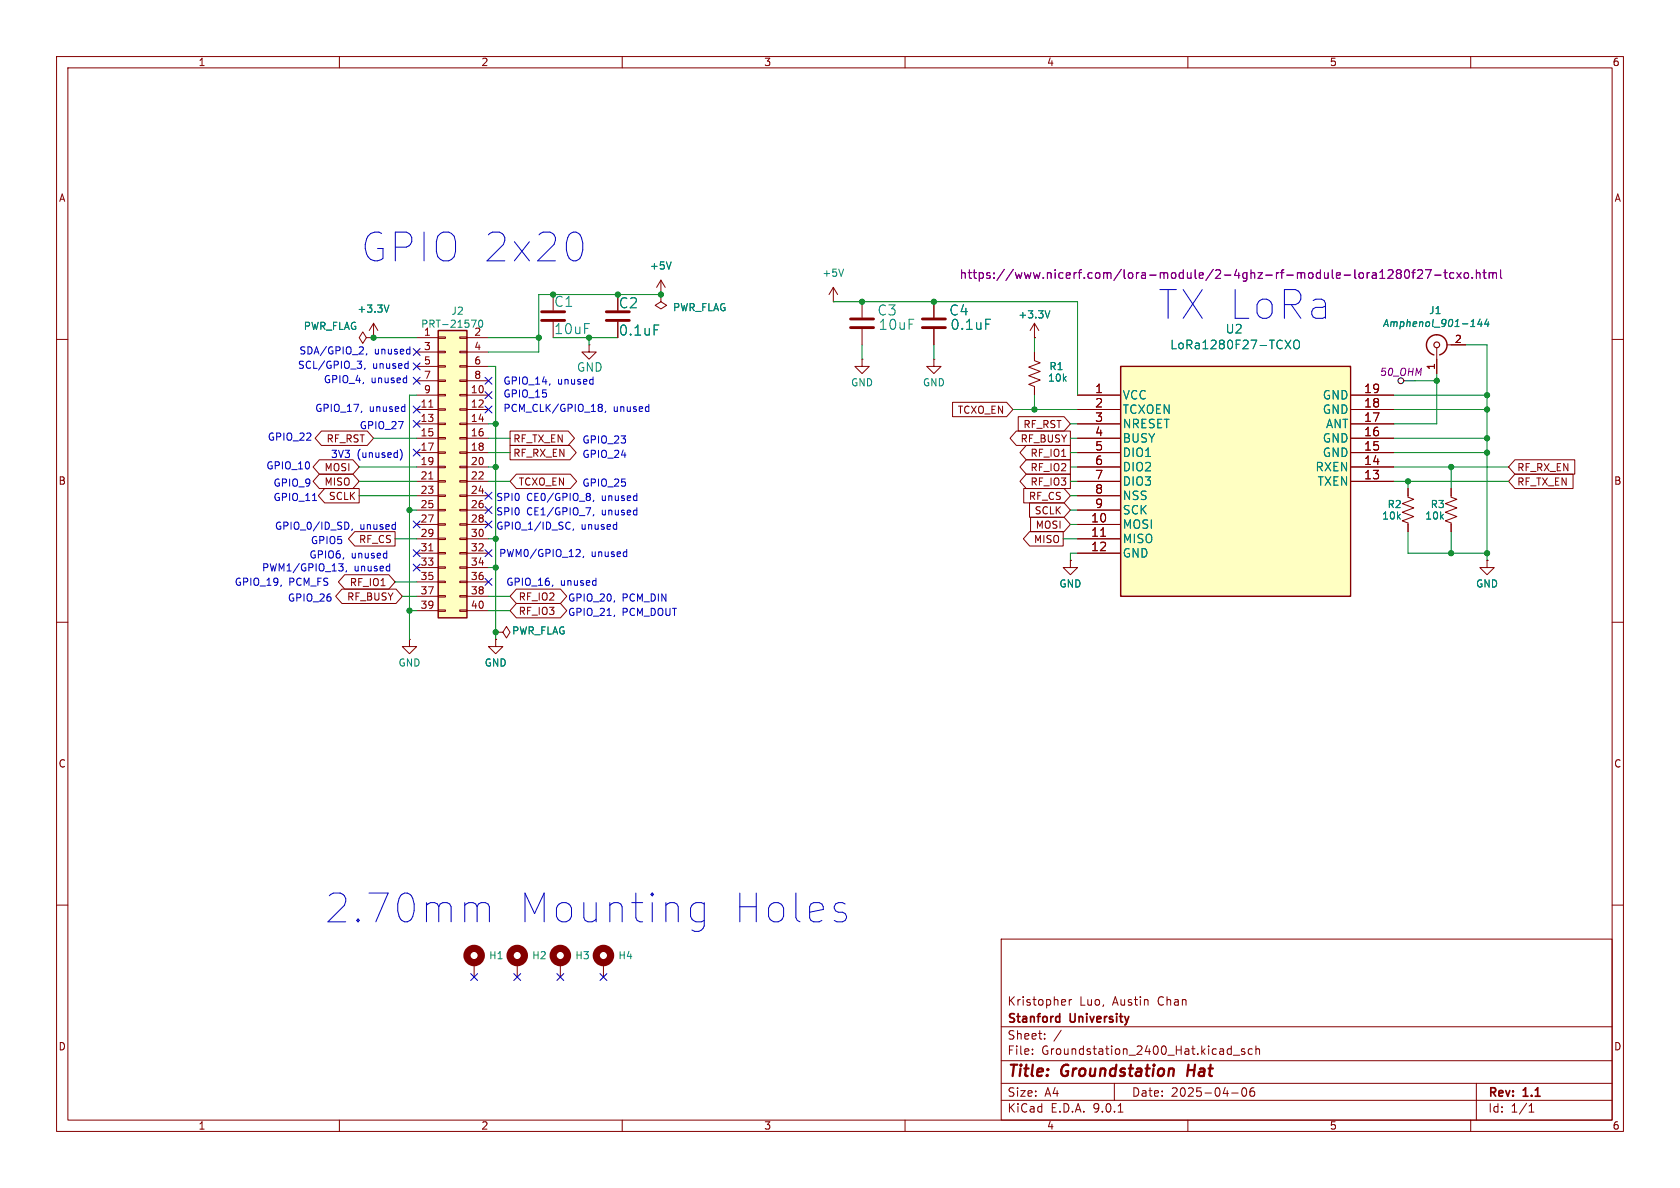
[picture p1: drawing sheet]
<svg xmlns="http://www.w3.org/2000/svg" width="297mm" height="210mm" viewBox="0 0 297 210" stroke-linecap="round" stroke-linejoin="round" font-family="sans-serif">
<path d="M0 0h297v210h-297z" fill="#fff" stroke="#fff" stroke-width=".18"/>
<g fill="none" stroke="#840000" stroke-width=".18">
<path d="M10 10h277v190h-277zM12 12h273v186h-273zM60 10v2M110 10v2M160 10v2M210 10v2M260 10v2M116.8 52.1v1.2l1.1 .7-1.1 .6-1-.6 1-.7M116.8 52.1h.1M116.8 49.5l-.7 1.3M116.8 49.5l.8 1.3M116.8 49.5v2.6"/>
<path d="M147.3 53.3h.1M147.3 50.8l-.7 1.3M147.3 50.8l.8 1.3M147.3 50.8v2.5M165.1 53.3v2.8M165.1 58.2v2.8M10 60h2M104.1 61v1.2h1.3l-1.3 1.3-1.2-1.3h1.2M104.1 61h.1M254 61.5v4.5M255.8 61h3.3M285 60h2"/>
<path d="M189.2 99.1v1.2h1.3l-1.3 1.3-1.2-1.3h1.2M189.2 99.1h.1M10 110h2M285 110h2M10 160h2M83.8 170.2v2.5M177 166h108v32h-108zM188.2 176.7l.2 .4-.7 .1M188.3 177.6l-.1 .1M189 176.7v1M189.5 176.7l-.3 .1-.2 .2M285 160h2"/>
<path d="M60 198v2M110 198v2M160 198v2M177 194.5h108M177 191.5h108M177 187.5h108M177 181.5h108M182.5 186.3v.1M182.5 185.5v.1M184.7 183.6v.1M184.7 182.8v.1M187.6 182.1l-1.3 2"/>
<path d="M197 191.5v3M197.7 196.6h.8M210 198v2M217.7 193.2h1.2M218 186.5h1.2M219.7 192.4l.2-.1a.81 .81 0 0 1 .6 .6 .81 .81 0 0 1-.3 .8l-.2 .1a.81 .81 0 0 1-.3-1.4zM220 185.5l-.3-.1-.2 .2v.2l.5 .2v.3h-.5M221.4 185.5l-.4-.1-.3 .3v.4l.1 .2h.6M221.7 192.3a.59 .59 0 0 0-.7 .6v.6l.1 .2 .4 .1 .2-.1 .1-.5-.1-.3h-.5l-.2 .3M222 185.5l.2-.1 .4 .1 .1 .9M222 184.9v1.5M260 198v2"/>
<path d="M261 191.5v6.5M270.3 196.6h.9M270.3 195.5l.4-.4v1.5"/>
</g>
<path d="M210.1 188.2l-.2 2" fill="none" stroke="#840000" stroke-width=".4"/>
<path d="M186.9 179.7l.4 .1M187.3 179.2v1.5M187.3 180.6l-.4 .1" fill="none" stroke="#840000" stroke-width=".3"/>
<circle cx="83.8" cy="168.9" r="1.27" fill="none" stroke="#840000" stroke-width="1.3"/>
<path d="M254.5 62.7a1.81 1.81 0 0 0 1-2.8 1.81 1.81 0 0 0-3 .1 1.81 1.81 0 0 0 1 2.7" fill="none" stroke="#840000" stroke-width=".25"/>
<circle cx="254" cy="61" r=".51" fill="none" stroke="#840000" stroke-width=".2"/>
<path d="M118.7 46.3l-.5 1.3M149.1 47.6l-.4 1.2M174.3 56.4h.8M260 57.7h.7M260.4 56.6l.1-.1-.1 1.2M261.7 56.4l-.4 .9h.7M261.9 56.9l-.1 .8M262.9 56.4l-.4 .9h.7M263.1 56.9l-.1 .8" fill="none" stroke="#008484" stroke-width=".18"/>
<path d="M163.1 56.4h4M163.1 57.9h4" fill="none" stroke="#840000" stroke-width=".51"/>
<path d="M77.5 58.4h5v50.8h-5z" fill="#ffffc2"/>
<path d="M77.5 58.4h5v50.8h-5z" fill="none" stroke="#840000" stroke-width=".25"/>
<g fill="none" stroke="#840000" stroke-width=".18">
<path d="M64.8 59.7l-.7-1-.6 1 .6 1 .7-1h1.2M66 59.7h.1M66 57.2l-.7 1.2M66 57.2l.8 1.2M66 57.2v2.5M73.7 59.7h3.8M77.5 59.6h1.2v.2h-1.2zM81.3 59.6h1.2v.2h-1.2zM82.5 59.7h3.9M152.4 53.3v2.8M152.4 58.2v2.8M182.9 59.7h.1"/>
<path d="M182.9 57.2v2.5M182.9 57.2l-.8 1.2M182.9 57.2l.7 1.2M73.7 62.2h3.8M73.7 64.8h3.8M73.7 67.3h3.8M73.7 69.9h3.8M73.7 72.4h3.8M73.7 74.9h3.8M73.7 77.5h3.8M75.8 72h.7M77.5 62.1h1.2v.3h-1.2z"/>
<path d="M77.5 64.6h1.2v.3h-1.2zM77.5 67.2h1.2v.2h-1.2zM77.5 69.7h1.2v.3h-1.2zM77.5 72.3h1.2v.2h-1.2zM77.5 74.8h1.2v.3h-1.2zM77.5 77.3h1.2v.3h-1.2zM77.5 79.9h1.2v.2h-1.2zM81.3 62.1h1.2v.3h-1.2zM81.3 64.6h1.2v.3h-1.2zM81.3 67.2h1.2v.2h-1.2zM81.3 69.7h1.2v.3h-1.2zM81.3 72.3h1.2v.2h-1.2z"/>
<path d="M81.3 74.8h1.2v.3h-1.2zM81.3 77.3h1.2v.3h-1.2zM81.3 79.9h1.2v.2h-1.2zM82.5 62.2h3.9M82.5 64.8h3.9M82.5 67.3h3.9M82.5 69.9h3.9M82.5 72.4h3.9M82.5 74.9h3.9M82.5 77.5h3.9M165.1 63.5v1.3h1.3l-1.3 1.2-1.3-1.2h1.3M165.1 63.5h.1"/>
<path d="M182.9 62.2v1.6l1 .3-2 .8 2 .8-2 .7 2 .8-2 .7 1 .4v1.6M73.7 80h3.8M73.7 82.6h3.8M73.7 85.1h3.8M73.7 87.6h3.8M73.7 90.2h3.8M73.7 92.7h3.8M73.7 95.3h3.8M73.7 97.8h3.8M75.8 84.7h.7M75.8 97.4h.7M77.5 82.4h1.2v.3h-1.2z"/>
<path d="M77.5 85h1.2v.2h-1.2zM77.5 87.5h1.2v.3h-1.2zM77.5 90h1.2v.3h-1.2zM77.5 92.6h1.2v.2h-1.2zM77.5 95.1h1.2v.3h-1.2zM77.5 97.7h1.2v.2h-1.2zM81.3 82.4h1.2v.3h-1.2zM81.3 85h1.2v.2h-1.2zM81.3 87.5h1.2v.3h-1.2zM81.3 90h1.2v.3h-1.2zM81.3 92.6h1.2v.2h-1.2zM81.3 95.1h1.2v.3h-1.2z"/>
<path d="M81.3 97.7h1.2v.2h-1.2zM82.5 80h3.9M82.5 82.6h3.9M82.5 85.1h3.9M82.5 87.6h3.9M82.5 90.2h3.9M82.5 92.7h3.9M82.5 95.3h3.9M82.5 97.8h3.9M256.5 86.4v1.5l1.1 .4-2.1 .7 2.1 .8-2.1 .8 2.1 .7-2.1 .8 1 .4v1.5M72.4 113v1.3h1.3l-1.3 1.3-1.3-1.3h1.3M72.4 113h.1"/>
<path d="M73.7 100.3h3.8M73.7 102.9h3.8M73.7 105.4h3.8M73.7 108h3.8M77.5 100.2h1.2v.3h-1.2zM77.5 102.7h1.2v.3h-1.2zM77.5 105.3h1.2v.2h-1.2zM77.5 107.8h1.2v.3h-1.2zM81.3 100.2h1.2v.3h-1.2zM81.3 102.7h1.2v.3h-1.2zM81.3 105.3h1.2v.2h-1.2zM81.3 107.8h1.2v.3h-1.2z"/>
<path d="M82.5 100.3h3.9M82.5 102.9h3.9M82.5 105.4h3.9M82.5 108h3.9M87.6 111.8h1.3l.6-1.1 .7 1.1-.7 1-.6-1M87.6 111.8h.1M91.4 170.2v2.5M106.7 170.2v2.5"/>
</g>
<path d="M68.8 53.9l-.5 1.3M83.3 56.6h.9l-.6 1.3M84.7 57.6l-.1-.5 .1-.4 .2-.1a.69 .69 0 0 1 .3 1.1M115.6 57.5h.9M185.6 54.9l-.4 1.3" fill="none" stroke="#008484" stroke-width=".18"/>
<path d="M95.8 55.1h4M95.8 56.6h4M107.2 55.1h4.1M107.2 56.6h4.1M150.4 56.4h4M150.4 57.9h4" fill="none" stroke="#840000" stroke-width=".51"/>
<g fill="none" stroke="#840000" stroke-width="1.3">
<circle cx="91.4" cy="168.9" r="1.27"/>
<circle cx="106.7" cy="168.9" r="1.27"/>
</g>
<path d="M198.1 64.8h40.7v40.6h-40.7z" fill="#ffffc2"/>
<path d="M198.1 64.8h40.7v40.6h-40.7z" fill="none" stroke="#840000" stroke-width=".25"/>
<g fill="none" stroke="#840000" stroke-width=".18">
<path d="M66 59.7h.1M116.8 52.1h.1M165.1 53.3v2.8M165.1 58.2v2.8M182.9 59.7h.1M56.8 76.2h8.1l1.1 1.3-1.1 1.2h-8.1l-1.1-1.2zM90.2 78.7h10.6l1.1 1.3-1.1 1.3h-10.6zM90.2 76.2h10.3l1.1 1.3-1.1 1.2h-10.3zM152.4 63.5v1.3h1.3l-1.3 1.2-1.3-1.2h1.3M152.4 63.5h.1M168.4 71.1h9.6l1.1 1.3-1.1 1.3h-9.6zM179.7 76.2h9.5v2.5h-9.5l-1.1-1.2z"/>
<path d="M180 73.7h8.1l1.1 1.2-1.1 1.3h-8.1zM181.4 78.7h7.8v2.6h-7.8l-1.1-1.3zM182.9 62.2v1.3M182.9 68.6v1.3M190.5 74.9h7.6M190.5 69.9h7.6M190.5 72.4h7.6M190.5 77.5h7.6M238.8 74.9h7.6M238.8 69.9h7.6M238.8 72.4h7.6M238.8 77.5h7.6"/>
<path d="M254 63.5v2.5M256.5 61h2.6M56.5 83.8h5.9l1.1 1.3-1.1 1.3h-5.9l-1.2-1.3zM56.5 81.3h5.9l1.1 1.3-1.1 1.2h-5.9l-1.2-1.2zM57.4 86.4h6.1v2.5h-6.1l-1.1-1.3zM62.7 94h7.1v2.5h-7.1l-1.1-1.2zM91.3 83.8h9.5l1.2 1.3-1.2 1.3h-9.5l-1.1-1.3zM181 86.4h7.1l1.1 1.2-1.1 1.3h-7.1zM181.4 83.8h7.8v2.6h-7.8l-1.1-1.3zM181.4 81.3h7.8v2.5h-7.8l-1.1-1.2zM182 88.9h6.1l1.1 1.3-1.1 1.2h-6.1zM182 94h6v2.5h-6l-1.1-1.2z"/>
<path d="M182.2 91.4h5.9l1.1 1.3-1.1 1.3h-5.9zM189.2 99.1h.1M190.5 80h7.6M190.5 82.6h7.6M190.5 85.1h7.6M190.5 87.6h7.6M190.5 90.2h7.6M190.5 92.7h7.6M190.5 95.3h7.6M190.5 97.8h7.6M194.6 94.8h.9M238.8 80h7.6"/>
<path d="M238.8 82.6h7.6M238.8 85.1h7.6M248.9 86.4v1.5l1 .4-2 .7 2 .8-2 .8 2 .7-2 .8 1 .4v1.5M256.5 86.4v1.2M256.5 92.7v1.3M262.9 99.1v1.2h1.3l-1.3 1.3-1.3-1.3h1.3M262.9 99.1h.1M267.8 81.3h10.6v2.5h-10.6l-1.1-1.2zM267.8 83.8h10.3v2.6h-10.3l-1.1-1.3zM60.4 104.1h9.6l1.1 1.3-1.1 1.3h-9.6l-1.1-1.3zM60.9 101.6h7.8l1.1 1.3-1.1 1.2h-7.8l-1.1-1.2zM87.6 113v1.3h1.3l-1.3 1.3-1.2-1.3h1.2"/>
<path d="M87.6 113h.1M87.6 111.8h.1M91.3 106.7h7.8l1.1 1.3-1.1 1.2h-7.8l-1.1-1.2zM91.3 104.1h7.8l1.1 1.3-1.1 1.3h-7.8l-1.1-1.3zM99.1 170.2v2.5"/>
</g>
<g fill="none" stroke="#008484" stroke-width=".18">
<path d="M68.8 53.9l-.5 1.3M115.6 57.5h.9M118.7 46.3l-.5 1.3M174.3 56.4h.8M185.6 54.9l-.4 1.3M260 57.7h.7M260.4 56.6l.1-.1-.1 1.2M261.7 56.4l-.4 .9h.7M261.9 56.9l-.1 .8M262.9 56.4l-.4 .9h.7M263.1 56.9l-.1 .8M227.2 60.1l1 1.6"/>
<path d="M228.2 60.1l-1 1.6M228.8 60.4a.51 .51 0 0 1 .6-.3 .51 .51 0 0 1 .3 .5v.5a.51 .51 0 0 1-.5 .6 .51 .51 0 0 1-.5-.6z"/>
</g>
<g fill="none" stroke="#840084" stroke-width=".18">
<path d="M241.7 48.2v1M242.1 48.2l-.3 .1-.1 .2M242.6 48.3h.6l.1 .9M243.3 48.6h-.5a.3 .3 0 0 0-.2 .3 .3 .3 0 0 0 .2 .3l.5-.1M243.9 49.2h.9M243.9 48.1l.5-.4v1.5M245.4 47.8l.6-.1 .2 .1 .1 .3-1 1.1h1M247.1 48.3l-.2 .3v.5l.2 .1 .5-.1 .1-.2v-.4l-.3-.2M247.1 48.3l-.2-.3 .2-.3 .5 .1 .1 .2-.3 .3M247.1 48.3h.3M248.4 47.8l.3-.1a.83 .83 0 0 1 .6 .6 .83 .83 0 0 1-.3 .8l-.2 .1a.82 .82 0 0 1-.4-1.4zM249.6 48.2h.6"/>
<path d="M250.2 47.7l-.4 .2v1.3M250.6 47.8l.6-.1 .2 .1 .1 .3-.9 1.1h.9M252 47.7h1l-.6 1.5M253.6 48.6h1.2M255.3 48.2h.6M255.5 47.7v1.3l.4 .2M257 48.3l-.4-.1-.3 .3v.4l.1 .2h.6M257.5 48.2l.8 1M258.3 48.2l-.8 1M259 48.3l.3-.1 .3 .3v.4l-.3 .3-.3-.1-.2-.2v-.4zM260.3 49.1v.1M261 48.3l.2-.1 .4 .1 .1 .9"/>
<path d="M261 47.7v1.5M262.2 48.2h.5M262.4 47.7v1.3l.3 .2M263.3 48.3l.4-.1 .2 .2M263.3 48.2v1M263.9 48.4l.2-.2 .4 .1 .1 .9M263.9 48.4v.8M265.3 47.7v1.3l.2 .2"/>
</g>
<circle cx="99.1" cy="168.9" r="1.27" fill="none" stroke="#840000" stroke-width="1.3"/>
<circle cx="247.7" cy="67.3" r=".51" fill="none" stroke="#000" stroke-width=".18"/>
<g fill="none" stroke="#008400" stroke-width=".18">
<path d="M66 59.7h7.7M86.4 59.7h8.8M97.8 59.7h11.4M104.1 59.7v1.3M116.8 52.1h-21.6v10.1h-8.8M147.3 53.3h43.2v16.6M182.9 59.7v2.5M66 77.5h7.7M73.7 69.9h-1.3v43.1M86.4 64.8h1.2v48.2M86.4 77.5h3.8M86.4 74.9h1.2"/>
<path d="M152.4 61v2.5M165.1 61v2.5M179.1 72.4h11.4M182.9 69.9v2.5M189.2 77.5h1.3M189.2 74.9h1.3M246.4 72.4h16.5M246.4 77.5h16.5M246.4 69.9h16.5M250.2 67.3h3.8M254 66v8.9h-7.6M259.1 61h3.8v38.1"/>
<path d="M63.5 85.1h10.2M63.5 82.6h10.2M63.5 87.6h10.2M69.8 95.3h3.9M72.4 90.2h1.3M86.4 85.1h3.8M86.4 80h3.8M86.4 95.3h1.2M86.4 82.6h1.2M188 95.3h2.5M189.2 85.1h1.3M189.2 80h1.3"/>
<path d="M189.2 82.6h1.3M189.2 90.2h1.3M189.2 87.6h1.3M189.2 92.7h1.3M190.5 97.8h-1.3v1.3M246.4 85.1h20.3M246.4 80h16.5M246.4 82.6h20.3M248.9 94v3.8h14M248.9 85.1v1.3M256.5 82.6v3.8M256.5 94v3.8"/>
<path d="M69.8 102.9h3.9M71.1 105.4h2.6M72.4 108h1.3M86.4 105.4h3.8M86.4 108h3.8M86.4 100.3h1.2"/>
</g>
<g fill="none" stroke="#000084" stroke-width=".18">
<path d="M73.1 79.4l1.2 1.2M73.1 66.7l1.2 1.2M73.1 71.8l1.2 1.2M73.1 64.2l1.2 1.2M73.1 61.6l1.2 1.2M73.1 74.3l1.2 1.2M74.3 79.4l-1.2 1.2M74.3 66.7l-1.2 1.2M74.3 71.8l-1.2 1.2M74.3 64.2l-1.2 1.2M74.3 61.6l-1.2 1.2M74.3 74.3l-1.2 1.2"/>
<path d="M85.8 71.8l1.2 1.2M85.8 69.2l1.2 1.3M85.8 66.7l1.2 1.2M87 66.7l-1.2 1.2M87 71.8l-1.2 1.2M87 69.2l-1.2 1.3M73.1 92.1l1.2 1.2M73.1 99.7l1.2 1.2M73.1 97.2l1.2 1.2M74.3 92.1l-1.2 1.2M74.3 99.7l-1.2 1.2M74.3 97.2l-1.2 1.2"/>
<path d="M85.8 87l1.2 1.2M85.8 92.1l1.2 1.2M85.8 89.6l1.2 1.2M85.8 97.2l1.2 1.2M87 92.1l-1.2 1.2M87 89.6l-1.2 1.2M87 87l-1.2 1.2M87 97.2l-1.2 1.2M85.8 102.3l1.2 1.2M87 102.3l-1.2 1.2M83.2 172.1l1.2 1.2M84.4 172.1l-1.2 1.2"/>
<path d="M90.8 172.1l1.2 1.2M92 172.1l-1.2 1.2M98.5 172.1l1.2 1.2M99.7 172.1l-1.2 1.2M106.1 172.1l1.2 1.2M107.3 172.1l-1.2 1.2"/>
</g>
<g fill="none" stroke="#0000c2" stroke-width=".18">
<path d="M101.8 41a1.86 1.86 0 0 1 1.2 2 3.3 3.3 0 0 1-.7 2.9l-.5 .2M63.1 63.8h.8l-.4 .5M63.8 64.4l.1 .2-.1 .5M64.5 65.1l-.1 .2M64.8 62.5l-.1 .3M70.7 79.4a1.46 1.46 0 0 1 0 2M106 71.5h.2l.3 .2-.3 .3M106 72h.2M106.2 72l.3 .3v.2l-.1 .2h-.4M107.1 72.7l-.1 .2M55.3 88.5h.7M60.7 99.7l-.5 .4 .4 .2 .1 .4-.3 .2h-.3"/>
<path d="M61.6 92.5l.1 .3-.1 .6M62.3 93.5l-.1 .2M100.6 92.3l.2 .1M100.8 93.4l-.2 .2M101.4 93.5l-.1 .2M102 97.1l.4 .1 .2 .3-.8 .9h.8M103.2 98.3l-.1 .3M103.6 89.8h.8l-.5 1.2M105 88.4l-.2 .3M105 91l-.2 .2M61.3 100.9l-.2 .2M84.6 159.8l.5-.2h.7l.5 .2 .2 .5v2.7"/>
<path d="M124.5 159.8l-.5-.2h-1l-.4 .2-.5 .7M124.5 159.6v4.1a1.38 1.38 0 0 1-2.2 .7M148.2 159.6h.7l.5 .2M122.1 162l.5 .7 .4 .3h1l.5-.3M148.2 161.3h.7l.5 .2 .3 .7-.3 .5-.5 .3h-.9"/>
</g>
<g fill="#008400" stroke="#008400" stroke-width=".18">
<circle cx="97.8" cy="52.1" r=".46"/>
<circle cx="109.2" cy="52.1" r=".46"/>
<circle cx="104.1" cy="59.7" r=".46"/>
<circle cx="95.2" cy="59.7" r=".46"/>
<circle cx="182.9" cy="72.4" r=".46"/>
<circle cx="165.1" cy="53.3" r=".46"/>
<circle cx="152.4" cy="53.3" r=".46"/>
<circle cx="87.6" cy="111.8" r=".46"/>
<circle cx="72.4" cy="108" r=".46"/>
<circle cx="248.9" cy="85.1" r=".46"/>
<circle cx="254" cy="67.3" r=".46"/>
<circle cx="66" cy="59.7" r=".46"/>
<circle cx="87.6" cy="74.9" r=".46"/>
<circle cx="256.5" cy="97.8" r=".46"/>
<circle cx="262.9" cy="97.8" r=".46"/>
<circle cx="262.9" cy="77.5" r=".46"/>
<circle cx="262.9" cy="69.9" r=".46"/>
<circle cx="262.9" cy="72.4" r=".46"/>
<circle cx="256.5" cy="82.6" r=".46"/>
<circle cx="262.9" cy="80" r=".46"/>
<circle cx="87.6" cy="95.3" r=".46"/>
<circle cx="87.6" cy="82.6" r=".46"/>
<circle cx="116.8" cy="52.1" r=".46"/>
<circle cx="72.4" cy="90.2" r=".46"/>
<circle cx="87.6" cy="100.3" r=".46"/>
</g>
<g font-size="7.1" fill="#0000c2">
<text x="63.5" y="46.7">GPIO 2x20</text>
<text x="204.5" y="56.9">TX LoRa</text>
<text x="57.1" y="163.6">2.70mm</text>
<text x="90.9" y="163.6">Mounting</text>
<text x="128.4" y="163.6">Holes</text>
</g>
<g font-size="2.8" fill="#840000">
<text x="178" y="190.9">Title:</text>
<text x="187.7" y="190.9">Groundstation</text>
<text x="210.7" y="190.9">Hat</text>
</g>
<g font-size="2.5" fill="#008484">
<text x="97.9" y="54.5">C1</text>
<text x="97.9" y="59.3">10uF</text>
<text x="155" y="56">C3</text>
<text x="155.2" y="58.5">10uF</text>
<text x="167.7" y="56">C4</text>
<text x="167.9" y="58.5">0.1uF</text>
</g>
<g font-size="2.5" fill="#840000">
<text x="109.3" y="54.7">C2</text>
<text x="109.3" y="59.5">0.1uF</text>
</g>
<text font-size="2.1" fill="#840084" x="169.6" y="49.5">https://www.nicerf.com/lora-module/2-4ghz-rf-module-lora1280f27-tcxo.html</text>
<g font-size="2.1" fill="#008484">
<text x="216.6" y="59.2">U2</text>
<text x="101.9" y="65.9">GND</text>
<text x="206.8" y="62">LoRa1280F27-TCXO</text>
<text x="198.4" y="70.8">VCC</text>
<text x="233.8" y="70.8">GND</text>
<text x="198.4" y="73.4">TCXOEN</text>
<text x="198.4" y="75.9">NRESET</text>
<text x="233.8" y="73.4">GND</text>
<text x="234.4" y="75.9">ANT</text>
<text x="198.4" y="78.4">BUSY</text>
<text x="198.4" y="81">DIO1</text>
<text x="198.4" y="83.5">DIO2</text>
<text x="232.5" y="83.5">RXEN</text>
<text x="233.8" y="78.4">GND</text>
<text x="233.8" y="81">GND</text>
<text x="198.4" y="86.1">DIO3</text>
<text x="198.4" y="88.6">NSS</text>
<text x="232.9" y="86.1">TXEN</text>
<text x="198.4" y="91.1">SCK</text>
<text x="198.4" y="93.7">MOSI</text>
<text x="198.4" y="96.2">MISO</text>
<text x="198.4" y="98.8">GND</text>
</g>
<g font-size="2.1" fill="#840000">
<text x="193.5" y="69.6">1</text>
<text x="241.1" y="69.6">19</text>
<text x="193.5" y="72.1">2</text>
<text x="193.5" y="74.7">3</text>
<text x="193.5" y="77.2">4</text>
<text x="241.1" y="74.7">17</text>
<text x="241.1" y="72.1">18</text>
<text x="241.1" y="77.2">16</text>
<text x="193.5" y="79.8">5</text>
<text x="193.5" y="82.3">6</text>
<text x="241.1" y="79.8">15</text>
<text x="241.1" y="82.3">14</text>
<text x="193.5" y="84.8">7</text>
<text x="193.5" y="87.4">8</text>
<text x="193.5" y="89.9">9</text>
<text x="241.1" y="84.8">13</text>
<text x="192.8" y="92.5">10</text>
<text x="192.8" y="95">11</text>
<text x="192.8" y="97.5">12</text>
<text x="178" y="178">Kristopher</text>
<text x="190.8" y="178">Luo,</text>
<text x="196.7" y="178">Austin</text>
<text x="204.8" y="178">Chan</text>
<text x="178" y="184">Sheet:</text>
<text x="178" y="181.2">Stanford</text>
<text x="189.2" y="181.2">University</text>
<text x="178" y="186.7">File:</text>
<text x="184.1" y="186.7">Groundstation_2400_Hat.kicad_sch</text>
<text x="178" y="196.9">KiCad</text>
<text x="178" y="194.1">Size:</text>
<text x="184.7" y="194.1">A4</text>
<text x="185.7" y="196.9">E.D.A.</text>
<text x="193.3" y="196.9">9.0.1</text>
<text x="200" y="194.1">Date:</text>
<text x="207" y="194.1">2025-04-06</text>
<text x="263" y="194.3">Rev:</text>
<text x="263" y="196.9">Id:</text>
<text x="267.1" y="196.9">1/1</text>
<text x="269.4" y="194.3">1.1</text>
</g>
<g font-size="1.8" fill="#840000">
<text x="35" y="11.9">1</text>
<text x="85" y="11.9">2</text>
<text x="135" y="11.9">3</text>
<text x="185" y="11.9">4</text>
<text x="235" y="11.9">5</text>
<text x="285" y="11.9">6</text>
<text x="10.3" y="35.9">A</text>
<text x="285.3" y="35.9">A</text>
<text x="74.9" y="59.4">1</text>
<text x="74.9" y="62">3</text>
<text x="74.9" y="64.5">5</text>
<text x="83.7" y="62">4</text>
<text x="83.7" y="64.5">6</text>
<text x="253.7" y="65.5" transform="rotate(-90 253.7 65.5)">1</text>
<text x="257.1" y="60.7">2</text>
<text x="74.9" y="67.1">7</text>
<text x="74.9" y="69.6">9</text>
<text x="83.1" y="69.6">10</text>
<text x="83.7" y="67.1">8</text>
<text x="74.3" y="72.1">11</text>
<text x="74.3" y="74.7">13</text>
<text x="74.3" y="77.2">15</text>
<text x="83.1" y="72.1">12</text>
<text x="83.1" y="74.7">14</text>
<text x="83.1" y="77.2">16</text>
<text x="169.2" y="73.3">TCXO_EN</text>
<text x="180.8" y="75.9">RF_RST</text>
<text x="57.3" y="83.5">MOSI</text>
<text x="57.6" y="78.4">RF_RST</text>
<text x="74.3" y="79.8">17</text>
<text x="74.3" y="82.3">19</text>
<text x="83.1" y="79.8">18</text>
<text x="83.1" y="82.3">20</text>
<text x="90.6" y="81">RF_RX_EN</text>
<text x="90.6" y="78.4">RF_TX_EN</text>
<text x="180.3" y="78.4">RF_BUSY</text>
<text x="182.1" y="83.5">RF_IO2</text>
<text x="182.1" y="81">RF_IO1</text>
<text x="268.1" y="83.5">RF_RX_EN</text>
<text x="10.3" y="85.9">B</text>
<text x="57.3" y="86">MISO</text>
<text x="58" y="88.6">SCLK</text>
<text x="74.3" y="84.8">21</text>
<text x="74.3" y="87.4">23</text>
<text x="74.3" y="89.9">25</text>
<text x="83.1" y="84.8">22</text>
<text x="83.1" y="87.4">24</text>
<text x="83.1" y="89.9">26</text>
<text x="91.6" y="86">TCXO_EN</text>
<text x="181.8" y="88.6">RF_CS</text>
<text x="182.1" y="86">RF_IO3</text>
<text x="268.1" y="86">RF_TX_EN</text>
<text x="285.3" y="85.9">B</text>
<text x="74.3" y="92.5">27</text>
<text x="74.3" y="95">29</text>
<text x="83.1" y="92.5">28</text>
<text x="83.1" y="95">30</text>
<text x="182.8" y="91.1">SCLK</text>
<text x="183" y="93.7">MOSI</text>
<text x="63.4" y="96.2">RF_CS</text>
<text x="74.3" y="97.5">31</text>
<text x="74.3" y="100.1">33</text>
<text x="83.1" y="97.5">32</text>
<text x="83.1" y="100.1">34</text>
<text x="182.7" y="96.2">MISO</text>
<text x="61.3" y="106.4">RF_BUSY</text>
<text x="61.7" y="103.8">RF_IO1</text>
<text x="74.3" y="102.6">35</text>
<text x="74.3" y="105.2">37</text>
<text x="74.3" y="107.7">39</text>
<text x="83.1" y="102.6">36</text>
<text x="83.1" y="105.2">38</text>
<text x="83.1" y="107.7">40</text>
<text x="91.6" y="106.4">RF_IO2</text>
<text x="91.6" y="108.9">RF_IO3</text>
<text x="10.3" y="135.9">C</text>
<text x="285.3" y="135.9">C</text>
<text x="10.3" y="185.9">D</text>
<text x="285.3" y="185.9">D</text>
<text x="35" y="199.9">1</text>
<text x="85" y="199.9">2</text>
<text x="135" y="199.9">3</text>
<text x="185" y="199.9">4</text>
<text x="235" y="199.9">5</text>
<text x="285" y="199.9">6</text>
</g>
<g font-size="1.8" fill="#008484">
<text x="114.8" y="47.9">+5V</text>
<text x="145.3" y="49.1">+5V</text>
<text x="53.6" y="58.5">PWR_FLAG</text>
<text x="63.1" y="55.5">+3.3V</text>
<text x="74.3" y="58.1">PRT-21570</text>
<text x="79.7" y="55.8">J2</text>
<text x="83.7" y="59.4">2</text>
<text x="118.9" y="55.2">PWR_FLAG</text>
<text x="179.9" y="56.5">+3.3V</text>
<text x="244.4" y="58">Amphenol_901-144</text>
<text x="252.6" y="55.7">J1</text>
<text x="185.4" y="65.6">R1</text>
<text x="150.4" y="68.5">GND</text>
<text x="163.1" y="68.5">GND</text>
<text x="185.2" y="67.7">10k</text>
<text x="244.2" y="92">10k</text>
<text x="245.2" y="90">R2</text>
<text x="251.9" y="92">10k</text>
<text x="252.8" y="90">R3</text>
<text x="187.2" y="104.1">GND</text>
<text x="260.9" y="104.1">GND</text>
<text x="90.4" y="112.4">PWR_FLAG</text>
<text x="70.4" y="118">GND</text>
<text x="85.6" y="118">GND</text>
<text x="86.4" y="169.8">H1</text>
<text x="94" y="169.8">H2</text>
<text x="101.6" y="169.8">H3</text>
<text x="109.2" y="169.8">H4</text>
</g>
<g font-size="1.8" fill="#0000c2">
<text x="52.6" y="65.3">SCL/GPIO_3,</text>
<text x="52.8" y="62.7">SDA/GPIO_2,</text>
<text x="65.8" y="65.3">unused</text>
<text x="66.2" y="62.7">unused</text>
<text x="57.1" y="67.8">GPIO_4,</text>
<text x="65.6" y="67.8">unused</text>
<text x="88.9" y="70.4">GPIO_15</text>
<text x="88.9" y="68.1">GPIO_14,</text>
<text x="98.5" y="68.1">unused</text>
<text x="47.2" y="78">GPIO_22</text>
<text x="55.6" y="72.9">GPIO_17,</text>
<text x="63.5" y="76">GPIO_27</text>
<text x="65.3" y="72.9">unused</text>
<text x="88.9" y="72.9">PCM_CLK/GPIO_18,</text>
<text x="108.4" y="72.9">unused</text>
<text x="47" y="83.1">GPIO_10</text>
<text x="58.4" y="81">3V3</text>
<text x="63.1" y="81">(unused)</text>
<text x="102.9" y="81">GPIO_24</text>
<text x="102.9" y="78.5">GPIO_23</text>
<text x="48.3" y="88.7">GPIO_11</text>
<text x="48.3" y="86.1">GPIO_9</text>
<text x="87.6" y="88.7">SPI0</text>
<text x="93.1" y="88.7">CE0/GPIO_8,</text>
<text x="102.9" y="86.1">GPIO_25</text>
<text x="106.5" y="88.7">unused</text>
<text x="48.5" y="93.7">GPIO_0/ID_SD,</text>
<text x="63.6" y="93.7">unused</text>
<text x="87.6" y="93.7">GPIO_1/ID_SC,</text>
<text x="87.6" y="91.2">SPI0</text>
<text x="93.1" y="91.2">CE1/GPIO_7,</text>
<text x="102.7" y="93.7">unused</text>
<text x="106.5" y="91.2">unused</text>
<text x="46.2" y="101.1">PWM1/GPIO_13,</text>
<text x="54.6" y="98.8">GPIO6,</text>
<text x="54.9" y="96.3">GPIO5</text>
<text x="62.1" y="98.8">unused</text>
<text x="62.6" y="101.1">unused</text>
<text x="88.1" y="98.6">PWM0/GPIO_12,</text>
<text x="104.5" y="98.6">unused</text>
<text x="41.4" y="103.6">GPIO_19,</text>
<text x="50.8" y="106.4">GPIO_26</text>
<text x="51" y="103.6">PCM_FS</text>
<text x="89.4" y="103.6">GPIO_16,</text>
<text x="99" y="103.6">unused</text>
<text x="100.3" y="106.4">GPIO_20,</text>
<text x="110" y="106.4">PCM_DIN</text>
<text x="100.3" y="109">GPIO_21,</text>
<text x="110" y="109">PCM_DOUT</text>
</g>
<text font-size="1.8" fill="#840084" x="243.8" y="66.6">50_OHM</text>
</svg>
